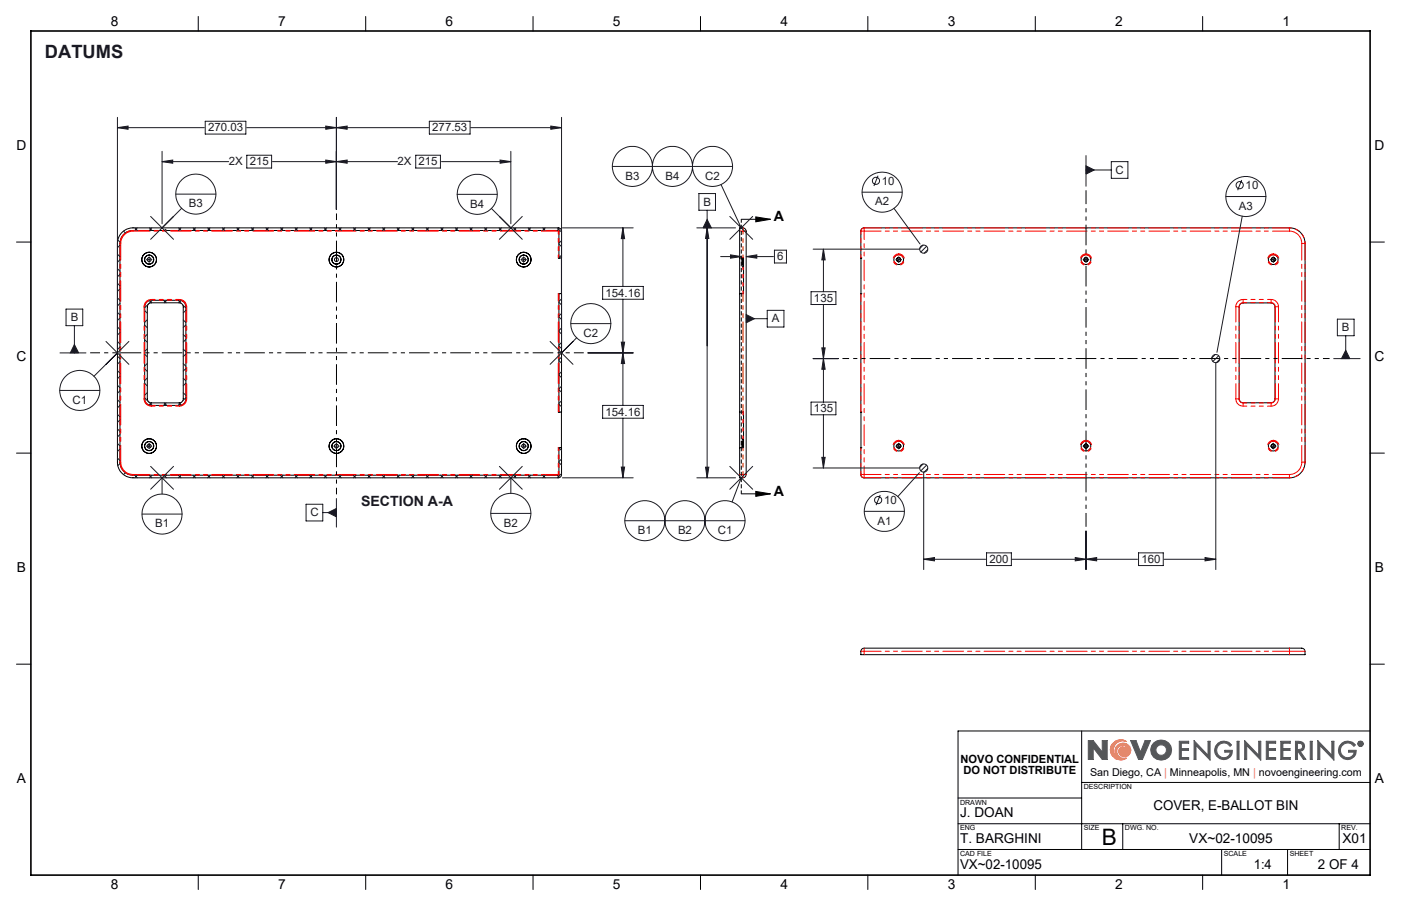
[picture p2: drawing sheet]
<svg xmlns="http://www.w3.org/2000/svg" width="432mm" height="279mm" viewBox="0 0 432 279" stroke-linecap="round" stroke-linejoin="round" font-family="sans-serif">
<g fill="none" stroke="#000" stroke-width=".31">
<path d="M61.1 5.1v4.5M112.7 5.1v4.5M164.3 5.1v4.5M215.9 5.1v4.5M267.5 5.1v4.5M319.1 5.1v4.5M370.7 5.1v4.5M5.1 74.6h4.4M37.9 71.4l1.1-.7 2-.4h131.1a.96 .96 0 0 1 1 1v75.1a.96 .96 0 0 1-1 1h-131.1a4.8 4.8 0 0 1-4.8-4.8v-67.5l.4-2zM172 79.6h.3M172.3 79.6l-.1-8.5h-131.2a4 4 0 0 0-4 4v67.5a4 4 0 0 0 4 3.9h131.2l.1-8.4M172.3 79.6h.1"/>
<path d="M172.3 79.6h.8M228 70.3h1a1.1 1.1 0 0 1 1 1v75a1.1 1.1 0 0 1-1 1.1h-1zM228 79.6h1.2v11h-1.2M228.7 79.6l.1 1.9M228.8 79.6v2.7h.4M265.3 79.6v11M265.3 79.6v-8.3a.96 .96 0 0 1 1-1h131.1a4.8 4.8 0 0 1 4.8 4.8v67.5a4.9 4.9 0 0 1-4.8 4.8h-131.1a.96 .96 0 0 1-1-1v-8.3M265.3 79.6h.1M422.3 74.6h4.4M45.2 93.2l.7-.5 .7-.1h8.6a2.05 2.05 0 0 1 2.1 2.1v28.3a2.05 2.05 0 0 1-2.1 2h-8.6a2.05 2.05 0 0 1-2-2v-28.3zM45.8 93.8l.8-.4h8.6a1.26 1.26 0 0 1 1.3 1.3v28.3a1.26 1.26 0 0 1-1.3 1.2h-8.6a1.26 1.26 0 0 1-1.2-1.2v-28.3zM172 90.6h.3"/>
<path d="M172.3 90.6h.1M172.3 90.6h.8M172.3 90.6v36.5M265.3 90.6h.1M265.3 90.6v36.5M382.3 93.7l.9-.3h8.5a1.26 1.26 0 0 1 1.3 1.3v28.3a1.21 1.21 0 0 1-1.3 1.2h-8.5a1.31 1.31 0 0 1-1.3-1.2v-28.6zM5.1 139.7h4.4M172 138.1h.3M172 127.1h.3M172.3 127.1h.1M172.3 138.1h.1M172.3 138.1h.8"/>
<path d="M172.3 127.1h.8M228 127.1h1.2v11h-1.2M228.8 136.2l-.1 1.9M229.2 135.3h-.4v2.8M265.3 127.1v11M265.3 127.1h.1M265.3 138.1h.1M422.3 139.7h4.4M5.1 204.8h4.4M265.5 200.3l.8-.4h134.9a1.03 1.03 0 0 1 1 1v1h-136.9zM422.3 204.8h4.4M333.4 225.4v36.6"/>
<path d="M422.3 225.4h-127v44.5M295.3 254h127M295.3 246.1h38.1M333.4 241.3h88.9M346 254v8M412.7 254v8M61.1 269.9v4.4M112.7 269.9v4.4M164.3 269.9v4.4M215.9 269.9v4.4M267.5 269.9v4.4M295.3 262h127"/>
<path d="M319.1 269.9v4.4M370.7 269.9v4.4M376.5 262v7.9M396.8 262v7.9"/>
<circle cx="46" cy="80.1" r=".61"/>
<circle cx="46" cy="80.1" r="2.28"/>
<circle cx="46" cy="80.1" r="1.39"/>
<circle cx="46" cy="80.1" r="1.4"/>
<circle cx="46" cy="80" r="2.25"/>
<circle cx="103.7" cy="80.1" r=".61"/>
<circle cx="103.7" cy="80.1" r="2.28"/>
<circle cx="103.7" cy="80.1" r="1.39"/>
<circle cx="103.7" cy="80.1" r="1.4"/>
<circle cx="103.7" cy="80" r="2.25"/>
<circle cx="161.4" cy="80.1" r=".61"/>
<circle cx="161.4" cy="80.1" r="2.28"/>
<circle cx="161.4" cy="80.1" r="1.39"/>
<circle cx="161.4" cy="80.1" r="1.4"/>
<circle cx="161.4" cy="80" r="2.25"/>
<circle cx="277" cy="80.1" r=".65"/>
<circle cx="277" cy="80.1" r="1.5"/>
<circle cx="277" cy="80.1" r=".61"/>
<circle cx="334.7" cy="80.1" r=".65"/>
<circle cx="334.7" cy="80.1" r="1.5"/>
<circle cx="334.7" cy="80.1" r=".61"/>
<circle cx="392.4" cy="80.1" r=".65"/>
<circle cx="392.4" cy="80.1" r="1.5"/>
<circle cx="392.4" cy="80.1" r=".61"/>
<circle cx="46" cy="137.6" r=".61"/>
<circle cx="46" cy="137.6" r="2.25"/>
<circle cx="46" cy="137.6" r="2.28"/>
<circle cx="46" cy="137.6" r="1.39"/>
<circle cx="103.7" cy="137.6" r=".61"/>
<circle cx="103.7" cy="137.6" r="2.28"/>
<circle cx="103.7" cy="137.6" r="1.39"/>
<circle cx="103.7" cy="137.6" r="2.25"/>
<circle cx="161.4" cy="137.6" r=".61"/>
<circle cx="161.4" cy="137.6" r="2.28"/>
<circle cx="161.4" cy="137.6" r="1.39"/>
<circle cx="161.4" cy="137.6" r="2.25"/>
<circle cx="277" cy="137.6" r=".65"/>
<circle cx="277" cy="137.6" r="1.5"/>
<circle cx="277" cy="137.6" r=".61"/>
<circle cx="334.7" cy="137.6" r=".65"/>
<circle cx="334.7" cy="137.6" r="1.5"/>
<circle cx="334.7" cy="137.6" r=".61"/>
<circle cx="392.4" cy="137.6" r=".65"/>
<circle cx="392.4" cy="137.6" r="1.51"/>
<circle cx="392.4" cy="137.6" r=".61"/>
</g>
<g fill="none" stroke="#f00" stroke-width=".31" stroke-dasharray="6.3 1.3 1.3 1.3 1.3 1.3">
<path d="M37 75.1h.1M37.2 75.1h-.2M37.2 75.1a3.8 3.8 0 0 1 3.8-3.8M41 71.1a4 4 0 0 0-4 4M41 71.1h.1M41 71.1v.2M172.1 71.1v.2M172.1 71.1h.1M172.3 71.3h.1M172.3 71.3l-.2-.2M172.3 71.3h-.2M229 71.3l-1-.1"/>
<path d="M229 71.3v-1M229 71.3h1M265.4 71.3h1M265.4 71.3a1 1 0 0 1 1-1M265.4 71.3l-.1-.1M266.3 70.2l.1 .1M266.4 70.3v1M397.4 70.3v1M397.4 70.3v-.1M401.2 75.1a3.8 3.8 0 0 0-3.8-3.8M401.2 75.1h1M402.2 75v.1"/>
<path d="M44.4 94.6h.2M44.6 94.6h.1M44.6 94.6a2.04 2.04 0 0 1 2-2M46.6 92.3a2.25 2.25 0 0 0-2.2 2.3M46.6 92.3v.3M46.7 92.6h-.1M55.3 92.6h.1M55.3 92.6a2.04 2.04 0 0 1 2 2M55.3 92.3v.3M57.3 94.6h.1M57.3 94.6h.2M57.5 94.6a2.25 2.25 0 0 0-2.2-2.3"/>
<path d="M380.9 94.6a2.25 2.25 0 0 1 2.2-2.3M381.9 94.6h-1M381.9 94.6h.1M383.1 92.3v1M383.1 93.3a1.24 1.24 0 0 0-1.2 1.3M383.1 93.3l.1 .1M391.7 93.4l.1-.1M391.8 92.3a2.25 2.25 0 0 1 2.2 2.3M391.8 92.3v1M393 94.6a1.24 1.24 0 0 0-1.2-1.3M393 94.6v.1M394 94.6h-1"/>
<path d="M44.4 123h.2M44.4 123a2.25 2.25 0 0 0 2.2 2.2M44.6 123h.1M46.6 125h.1M46.6 125a2.04 2.04 0 0 1-2-2M46.6 125v.2M55.3 125h.1M55.3 125v.2M55.3 125.2a2.25 2.25 0 0 0 2.2-2.2M57.3 123h.1M57.3 123a2.04 2.04 0 0 1-2 2M57.3 123h.2"/>
<path d="M381.9 123a1.24 1.24 0 0 0 1.2 1.2M381.9 123h-1M381.9 123h.1M383.1 125.2a2.25 2.25 0 0 1-2.2-2.2M383.1 124.2v1M383.2 124.2h-.1M391.8 124.2v1M391.8 124.2a1.24 1.24 0 0 0 1.2-1.2M391.8 124.2h-.1M393 122.9v.1M394 123a2.25 2.25 0 0 1-2.2 2.2M394 123h-1"/>
<path d="M37 142.5h.1M37 142.5a4 4 0 0 0 4 4M37.2 142.5h-.2M41 146.5h.1M41 146.3a3.8 3.8 0 0 1-3.8-3.8M41 146.3v.2M172.1 146.5h.1M172.1 146.5l.2-.2M172.1 146.3v.2M172.3 146.3h-.2M172.3 146.3h.1M228 146.4l1-.1"/>
<path d="M229 147.3v-1M229 146.3h1M265.3 146.4l.1-.1M265.4 146.3h1M266.4 146.3v1M266.4 147.3a1 1 0 0 1-1-1M266.4 147.3l-.1 .1M397.4 146.3a3.8 3.8 0 0 0 3.8-3.8M397.4 146.3v1M397.4 147.4v-.1M401.2 142.5h1M402.2 142.5v.1"/>
<path d="M266.4 199.9v.9M397.4 199.9v.9M266.4 200.8l-.1 1.1M266.4 200.8h-1M397.4 201.9v-1.1M402.2 200.8h-4.8"/>
</g>
<path d="M172.1 71.3v8.2M172.3 79.5v-8.2M229 79.5v-8.2M265.4 79.5v-8.2M229 82.3v8.2M172.1 138v8.3M229 127v8.3M172.3 146.3v-8.3M229 146.3v-8.3M265.4 146.3v-8.3" fill="none" stroke="#f00" stroke-width=".31" stroke-dasharray="6.3 1.3 1.3 1.3 1.3 1.3" stroke-dashoffset="5.4"/>
<path d="M277 78.3a1.76 1.76 0 0 1 1.6 2.5 1.76 1.76 0 0 1-3 .3 1.76 1.76 0 0 1 1-2.8h.4M334.7 78.3a1.76 1.76 0 0 1 1.6 2.5 1.76 1.76 0 0 1-3 .3 1.76 1.76 0 0 1 1-2.8h.4M392.4 78.3a1.76 1.76 0 0 1 1.6 2.5 1.76 1.76 0 0 1-2.9 .3 1.76 1.76 0 0 1 .9-2.8h.4M172.1 90.5v36.5M172.3 127v-36.5M229 127v-36.5M265.4 127v-36.5M277 135.8a1.76 1.76 0 0 1 1.6 2.5 1.76 1.76 0 0 1-3 .3 1.76 1.76 0 0 1 1-2.8h.4M334.7 135.8a1.76 1.76 0 0 1 1.6 2.5 1.76 1.76 0 0 1-3 .3 1.76 1.76 0 0 1 1-2.8h.4M392.4 135.8a1.76 1.76 0 0 1 1.6 2.5 1.76 1.76 0 0 1-2.9 .3 1.76 1.76 0 0 1 .9-2.8h.4" fill="none" stroke="#f00" stroke-width=".31" stroke-dasharray="6.3 1.3 1.3 1.3 1.3 1.3" stroke-dashoffset="4"/>
<path d="M37 75.1v67.4M402.2 75.1v67.4M37.2 142.5v-67.4M401.2 142.5v-67.4" fill="none" stroke="#f00" stroke-width=".31" stroke-dasharray="6.3 1.3 1.3 1.3 1.3 1.3" stroke-dashoffset="1.2"/>
<path d="M41 71.3h131.1M172.1 71.1h-131.1M266.4 70.3h131M397.4 71.3h-131M41 146.5h131.1M172.1 146.3h-131.1M266.4 146.3h131M397.4 147.3h-131M397.4 200.8h-131" fill="none" stroke="#f00" stroke-width=".31" stroke-dasharray="6.3 1.3 1.3 1.3 1.3 1.3" stroke-dashoffset="1.1"/>
<path d="M44.4 94.6v28.4M57.3 94.6v28.4M381.9 94.6v28.4M394 94.6v28.4M44.6 123v-28.4M57.5 123v-28.4M380.9 123v-28.4M393 123v-28.4" fill="none" stroke="#f00" stroke-width=".31" stroke-dasharray="6.3 1.3 1.3 1.3 1.3 1.3" stroke-dashoffset="1.7"/>
<path d="M46.6 92.6h8.7M55.3 92.3h-8.7M383.1 92.3h8.7M391.8 93.3h-8.7M46.6 125.2h8.7M55.3 125h-8.7M383.1 124.2h8.7M391.8 125.2h-8.7" fill="none" stroke="#f00" stroke-width=".31" stroke-dasharray="6.3 1.3 1.3 1.3 1.3 1.3" stroke-dashoffset="5.2"/>
<g fill="none" stroke="#191924" stroke-width=".31">
<path d="M36.2 78.4l.8 .8M36.3 74l.7 .7M37 75.6l-.8 .8M38.1 71.3l.5 .5M41.6 70.3l.7 .8M42.3 70.3l-.8 .8M46 70.3l.8 .8M46.8 70.3l-.8 .8M50.9 70.7l.4 .4M55 70.3l.8 .8M55.8 70.3l-.8 .8M59.5 70.3l.8 .8"/>
<path d="M60.3 70.3l-.8 .8M64 70.3l.8 .8M64.7 70.3l-.7 .8M68.5 70.3l.8 .8M69.3 70.3l-.9 .8M73 70.3l.8 .8M73.7 70.3l-.8 .8M77.5 70.3l.8 .8M78.2 70.3l-.8 .8M82 70.3l.8 .8M82.7 70.3l-.8 .8M86.5 70.3l.7 .8"/>
<path d="M87.2 70.3l-.8 .8M90.9 70.3l.8 .8M91.7 70.3l-.8 .8M95.4 70.3l.8 .8M96.2 70.3l-.8 .8M99.9 70.3l.8 .8M100.7 70.3l-.8 .8M104.4 70.3l.8 .8M105.2 70.3l-.8 .8M108.9 70.3l.8 .8M109.6 70.3l-.7 .8M113.4 70.3l.8 .8"/>
<path d="M114.2 70.3l-.9 .8M117.9 70.3l.8 .8M118.6 70.3l-.8 .8M122.4 70.3l.8 .8M123.1 70.3l-.8 .8M126.9 70.3l.8 .8M127.6 70.3l-.8 .8M131.3 70.3l.9 .8M132.1 70.3l-.8 .8M135.9 70.3l.7 .8M136.6 70.3l-.8 .8M140.3 70.3l.8 .8"/>
<path d="M141.1 70.3l-.8 .8M144.8 70.3l.8 .8M145.6 70.3l-.8 .8M149.3 70.3l.8 .8M150.1 70.3l-.8 .8M153.8 70.3l.8 .8M154.6 70.3l-.8 .8M158.3 70.3l.8 .8M159 70.3l-.7 .8M162.8 70.3l.8 .8M163.5 70.3l-.8 .8M167.3 70.3l.8 .8"/>
<path d="M168 70.3l-.8 .8M171.8 70.3l1.3 1.3M172.3 75.3l.8 .8M172.4 70.3l-.7 .8M173.1 74.2l-.8 .8M173.1 78.7l-.8 .8M36.2 96.3l.8 .8M36.2 91.9l.8 .7M36.2 87.3l.8 .9M36.2 82.9l.8 .7M37 80.1l-.8 .8M37 84.6l-.8 .8"/>
<path d="M37 89.1l-.8 .8M37 93.6l-.8 .8M37 98l-.8 .8M44.6 95.8l.8 .8M45.4 98.6l-.8 .8M46 92.7l.7 .7M46.9 92.6l-2.3 2.3M50.4 92.6l.8 .8M51.4 92.6l-.8 .8M54.9 92.6l.9 1M55.8 92.7l-.7 .7M56.3 94.1l1 .9"/>
<path d="M56.5 98.7l.8 .8M57.3 95.7l-.8 .8M172.3 97.7l.8 .8M172.3 93.2l.8 .9M173.1 92.2l-.8 .8M173.1 96.7l-.8 .7M36.2 118.8l.8 .8M36.2 114.3l.8 .8M36.2 105.3l.8 .8M36.2 100.8l.8 .8M36.4 110l.6 .6M37 102.6l-.8 .7"/>
<path d="M37 107l-.8 .8M37 111.5l-.8 .8M37 116l-.8 .8M44.6 118.2l.8 .8M44.6 100.3l.8 .8M44.6 113.7l.8 .8M44.6 109.3l.8 .7M44.6 104.8l.8 .8M45.4 112.1l-.8 .8M45.4 103.1l-.8 .8M45.4 107.6l-.8 .8M45.4 116.6l-.8 .8"/>
<path d="M56.5 112.1l.8 .9M56.5 116.7l.8 .7M56.5 107.7l.8 .7M56.5 103.2l.8 .8M57.3 100.2l-.8 .8M57.3 118.1l-.8 .9M57.3 104.7l-.8 .8M57.3 109.2l-.8 .8M57.3 113.7l-.8 .7M172.3 115.7l.8 .8M172.3 111.2l.8 .8M172.3 106.7l.7 .8"/>
<path d="M172.3 102.2l.8 .8M173.1 101.1l-.8 .9M173.1 105.6l-.8 .8M173.1 110.1l-.8 .8M173.1 114.6l-.8 .8M173.1 119.1l-.8 .8M36.2 136.7l.8 .8M36.2 132.3l.8 .8M36.2 127.8l.8 .8M36.2 123.3l.8 .8M37 120.5l-.8 .8M37 125l-.8 .8"/>
<path d="M37 129.5l-.8 .8M37 134l-.8 .8M37 138.5l-.8 .7M44.6 122.7l2.3 2.3M45.4 121.1l-.8 .7M46.7 124.2l-.7 .7M50.6 124.2l.8 .8M51.2 124.2l-.8 .8M55.1 124.2l.7 .8M55.8 124.1l-.9 .9M56.5 121.1l.8 .8M57.3 122.6l-1 1"/>
<path d="M172.3 124.7l.8 .7M172.3 120.2l.8 .8M172.3 138.1l.8 .8M173.1 123.6l-.8 .8M36.2 141.3l.8 .7M37 142.9l-.7 .7M38.6 145.8l-.5 .6M41.5 146.5l.8 .9M42.3 146.5l-.7 .9M46 146.5l.8 .9M46.8 146.5l-.8 .9M50.5 146.5l.3 .4"/>
<path d="M50.9 147l.4 .4M51.3 146.5l-.4 .4M55 146.5l.8 .9M55.8 146.5l-.8 .9M59.5 146.5l.8 .9M60.3 146.5l-.8 .9M64 146.5l.7 .9M64.8 146.5l-.8 .9M68.4 146.5l.9 .9M69.3 146.5l-.8 .9M72.9 146.5l.8 .9M73.8 146.5l-.8 .9"/>
<path d="M77.4 146.5l.8 .9M78.3 146.5l-.8 .9M81.9 146.5l.8 .9M82.8 146.5l-.8 .9M86.4 146.5l.8 .9M87.2 146.5l-.7 .9M90.9 146.5l.8 .9M91.7 146.5l-.8 .9M95.4 146.5l.8 .9M96.2 146.5l-.8 .9M99.9 146.5l.8 .9M100.7 146.5l-.8 .9"/>
<path d="M104.4 146.5l.8 .9M105.2 146.5l-.8 .9M108.9 146.5l.7 .9M109.7 146.5l-.8 .9M113.3 146.5l.9 .9M114.2 146.5l-.8 .9M117.8 146.5l.8 .9M118.7 146.5l-.8 .9M122.3 146.5l.8 .9M123.2 146.5l-.8 .9M126.8 146.5l.8 .9M127.7 146.5l-.8 .9"/>
<path d="M131.3 146.5l.8 .9M132.2 146.5l-.9 .9M135.8 146.5l.8 .9M136.6 146.5l-.7 .9M140.3 146.5l.8 .9M141.1 146.5l-.8 .9M144.8 146.5l.8 .9M145.6 146.5l-.8 .9M149.3 146.5l.8 .9M150.1 146.5l-.8 .9M153.8 146.5l.8 .9M154.6 146.5l-.8 .9"/>
<path d="M158.3 146.5l.7 .9M159.1 146.5l-.7 .7M162.7 146.5l.8 .9M163.6 146.5l-.8 .9M167.2 146.5l.8 .9M168.1 146.5l-.8 .9M171.7 146.5l.7 .8M172.3 142.6l.8 .8M173.1 141.6l-.8 .7M173.1 146l-1.3 1.4"/>
</g>
<path d="M397.4 70.3a4.8 4.8 0 0 1 4.8 4.8M402.2 142.5a4.8 4.8 0 0 1-4.8 4.8" fill="none" stroke="#f00" stroke-width=".31" stroke-dasharray="6.3 1.3 1.3 1.3 1.3 1.3" stroke-dashoffset="5.8"/>
<path d="M266.4 71.3v75" fill="none" stroke="#f00" stroke-width=".31" stroke-dasharray="6.3 1.3 1.3 1.3 1.3 1.3" stroke-dashoffset="3.7"/>
<path d="M277 78.5a1.51 1.51 0 0 0-1.4 2.2 1.51 1.51 0 0 0 2.6 .3 1.51 1.51 0 0 0-.8-2.4l-.4-.1M334.7 78.5a1.51 1.51 0 0 0-1.3 2.2 1.51 1.51 0 0 0 2.5 .3 1.51 1.51 0 0 0-.8-2.4l-.4-.1M392.4 78.5a1.51 1.51 0 0 0-1.3 2.2 1.51 1.51 0 0 0 2.5 .3 1.51 1.51 0 0 0-.8-2.4l-.4-.1M277 136a1.51 1.51 0 0 0-1.4 2.2 1.51 1.51 0 0 0 2.6 .3 1.51 1.51 0 0 0-.8-2.4l-.4-.1M334.7 136a1.51 1.51 0 0 0-1.3 2.2 1.51 1.51 0 0 0 2.5 .3 1.51 1.51 0 0 0-.8-2.4l-.4-.1M392.4 136a1.51 1.51 0 0 0-1.3 2.2 1.51 1.51 0 0 0 2.5 .3 1.51 1.51 0 0 0-.8-2.4l-.4-.1" fill="none" stroke="#f00" stroke-width=".31" stroke-dasharray="6.3 1.3 1.3 1.3 1.3 1.3" stroke-dashoffset="4.8"/>
<path d="M342.7 229.6a3.1 3.1 0 0 1 4.5-.9 2.82 2.82 0 0 0-3.9 1.7 2.82 2.82 0 0 0 2.3 3.6 2.45 2.45 0 0 1-1.1-4.2 2.45 2.45 0 0 1 4 1.5 1.88 1.88 0 0 1-1.9 2.1 1.88 1.88 0 0 1-1.8-2.2l.6-.7a1.82 1.82 0 0 1 2.4 1.5 1.89 1.89 0 0 0-2.6-2 1.89 1.89 0 0 0-.3 3.3l1.5 .6 .8-.1a3.2 3.2 0 0 1-4-.2 3.2 3.2 0 0 1-.5-4z" fill="none" stroke="#f78d2a" stroke-width=".31"/>
<g fill="none" stroke="#555759" stroke-width=".31">
<path d="M336.9 230.6v3.6h-1.5v-5.8h1.5l2.8 3.6M336.9 230.6h.1M337 230.6l2.7 3.6h1.5v-5.8h-1.5v3.6M339.7 232h.1M348.5 228.4h1.6l1.4 3.6 1.4-3.6h1.7l-2.5 5.8h-1.2zM363.5 228.6h2.9v.6h-2.3v1.7h2.2v.5h-2.2v2.2h2.3v.6h-2.9zM368 228.4l4.3 4.5v-4.3h.7v5.8l-4.4-4.5v4.3h-.6zM375.4 229.2a2.89 2.89 0 0 1 4.2 .5l-.5 .5a2.26 2.26 0 0 0-3.2-.7 2.26 2.26 0 0 0-.5 3.2 2.26 2.26 0 0 0 3.3 .4l.5-1.1h-1.7v-.6h2.3a2.78 2.78 0 0 1-4 2.5 2.78 2.78 0 0 1-.4-4.7zM381.3 228.6h.6v5.6h-.6zM383.6 228.4l4.3 4.5v-4.3h.7v5.8l-4.4-4.5v4.3h-.6zM390.3 228.6h2.9v.6h-2.3v1.7h2.2v.5h-2.2v2.2h2.3v.6h-2.9zM394.8 228.6h2.9v.6h-2.3v1.7h2.2v.5h-2.2v2.2h2.3v.6h-2.9z"/>
<path d="M399.3 228.6a2.74 2.74 0 0 1 2.6 .8l.2 .8-.3 .9-1.1 .6 1.8 2.5h-.8l-1.7-2.5h-.1v2.5h-.6zM399.9 229.2l1.1 .1a1.02 1.02 0 0 1 0 1.7l-1.1 .2zM403.8 228.6h.6v5.6h-.6zM406.2 228.4l4.3 4.5v-4.3h.6v5.8l-4.3-4.5v4.3h-.6zM413.6 229.2a2.89 2.89 0 0 1 4.2 .5l-.5 .5a2.25 2.25 0 0 0-3.3-.7 2.25 2.25 0 0 0-.2 3.4 2.25 2.25 0 0 0 3.4-.3l.1-.6h-1.6v-.6h2.3a2.79 2.79 0 0 1-4 2.5 2.79 2.79 0 0 1-.4-4.7zM419 228.9l.6 .1-.1 .4 .2 .4-.4-.4-.3 .4zM419.2 229l.3 .2-.3 .1z"/>
<circle cx="357.9" cy="231.3" r="1.64"/>
<circle cx="357.9" cy="231.3" r="3.2"/>
<circle cx="419.3" cy="229.4" r=".85"/>
<circle cx="419.3" cy="229.4" r=".71"/>
</g>
<path d="M9.5 9.6h412.8v260.3h-412.8z" fill="none" stroke="#000" stroke-width=".5"/>
<path d="M343 229.1a3.2 3.2 0 0 1 4.2-.4 2.82 2.82 0 0 0-3.9 1.7 2.82 2.82 0 0 0 2.3 3.6 2.43 2.43 0 0 1-1.9-2.8 2.43 2.43 0 0 1 2.7-2 2.43 2.43 0 0 1 2.1 2.7 1.82 1.82 0 0 1-2.5 1.5 1.82 1.82 0 0 1-.9-2.7 1.73 1.73 0 0 1 2.7 1.3 1.9 1.9 0 0 0-2.6-2 1.9 1.9 0 0 0-.3 3.3l.8 .5h1.5a3.2 3.2 0 0 1-4.2-.4 3.2 3.2 0 0 1 0-4.3z" fill-rule="evenodd" fill="#f78d2a"/>
<path d="M335.4 228.4v5.8h1.5v-3.6l2.8 3.6h1.5v-5.8h-1.5v3.6l-2.8-3.6zM348.5 228.4l2.4 5.8h1.2l2.5-5.8h-1.7l-1.4 3.6-1.4-3.6zM355.6 229.1a3.1 3.1 0 0 0 .2 4.6 3.1 3.1 0 0 0 4.6-.6 3.1 3.1 0 0 0-1-4.5l-1.8-.4-1 .3zM356.2 231.3a1.65 1.65 0 0 1 3.3 0 1.65 1.65 0 0 1-3.3 0zM363.5 228.6v5.6h2.9v-.6h-2.3v-2.2h2.2v-.5h-2.2v-1.7h2.3v-.6zM368 228.4v5.8h.6v-4.3l4.4 4.5v-5.8h-.7v4.3zM375.2 229.3a2.79 2.79 0 0 0 .7 4.7 2.79 2.79 0 0 0 3.9-2.6h-2.3v.6h1.7a2.16 2.16 0 0 1-3 1.4 2.16 2.16 0 0 1-.9-3.2 2.22 2.22 0 0 1 3.8 0l.5-.5a2.92 2.92 0 0 0-4.4-.4zM381.3 228.6v5.6h.6v-5.6zM383.6 228.4v5.8h.6v-4.3l4.4 4.5v-5.8h-.7v4.3zM390.3 228.6v5.6h2.9v-.6h-2.3v-2.2h2.2v-.5h-2.2v-1.7h2.3v-.6zM394.8 228.6v5.6h2.9v-.6h-2.3v-2.2h2.2v-.5h-2.2v-1.7h2.3v-.6zM399.3 228.6v5.6h.6v-2.5l1.8 2.5h.8l-1.8-2.5 1.1-.6 .3-1.3a1.6 1.6 0 0 0-2.1-1.2zM399.9 229.2l1.3 .3 .3 .4-.3 1-1.3 .3zM403.8 228.6v5.6h.6v-5.6zM406.2 228.4v5.8h.6v-4.3l4.3 4.5v-5.8h-.6v4.3zM413.3 229.4a2.79 2.79 0 0 0 .9 4.6 2.79 2.79 0 0 0 3.8-2.6h-2.3v.6h1.6a2.18 2.18 0 0 1-3.2 1.3 2.18 2.18 0 0 1-.4-3.5 2.22 2.22 0 0 1 3.6 .4l.5-.5a2.89 2.89 0 0 0-4.5-.3zM419 228.9v.9h.2v-.4l.5 .4-.2-.4 .2-.4zM419.2 229l.3 .2-.3 .1zM418.5 229.4a.85 .85 0 0 0 1.7 0 .85 .85 0 0 0-1.7 0zM418.6 229.4a.71 .71 0 0 1 1.4 0 .71 .71 0 0 1-1.4 0z" fill-rule="evenodd" fill="#555759"/>
<g fill="none" stroke="#191924" stroke-width=".31">
<path d="M36.2 39.4l3.3-.5v1zM36.2 36.2v71.4M36.2 39.4h26.7M63.3 37.4h12.5v3.9h-12.5zM76.1 39.4h55.9M100.4 38.9l3.3 .5-3.3 .5zM103.7 39.4l3.3-.5v1zM103.7 36.2v28.4M132.3 37.4h12.6v3.9h-12.6zM145.2 39.4h27.9M169.8 38.9l3.3 .5-3.3 .5zM173.1 36.2v71.4"/>
<path d="M50 49.8l3.2-.4v.9zM50 46.7v22.3M50 49.8h20.5M54.2 59.9h12.3M76.1 47.9h7.6v3.9h-7.6zM84 49.8h38.5M100.4 49.4l3.3 .4-3.3 .5zM103.7 49.8l3.3-.4v.9zM128.1 47.9h7.6v3.9h-7.6zM136.1 49.8h21.3M140.9 59.9h12.3M154.1 49.4l3.3 .4-3.3 .5z"/>
<path d="M157.4 46.7v22.3M188.7 51.3h37.1M215.4 59.7h5.1v5.1h-5.1zM222.2 56.9l6.3 13.4M265.7 59.3h12.4M270.6 54.2l-1.3 3.2M334.7 51.2l2.6 1.2-2.6 1.3zM334.7 48v9.4M334.7 52.4h7.8M342.5 49.8h5.1v5.2h-5.1zM382.7 55.5l-1.2 3.2M46 79.2v.4"/>
<path d="M46 79.8v.5M46.4 66.7l7.1 7.1M56 64.2l-9.6 9.6M151.4 64.3l9.6 9.5M161 66.7l-7.1 7.1M161.4 79.2v.4M161.4 79.8v.5M173.4 70.3h21.8M192 70.3l.5 3.3h-1zM192 70.3v18M214.8 70.3h11.9M217.9 67.7l1.4 2.6h-2.6z"/>
<path d="M217.9 70.3l.6 3.3h-1zM217.9 64.8v82.6M222.1 79.1h6.4M224.9 66.7l7.1 7.1M225.1 78.6l3.4 .5-3.4 .5zM230 79.1l3.3-.5v1zM230 79.1h8.4M232 66.7l-7.1 7.1M238.7 77.2h3.7v3.9h-3.7zM250.6 76.8h32.8M253.8 76.8l.5 3.4h-1zM253.8 76.8v13.2"/>
<path d="M275.5 64.2l8.1 11M277 79.2v.4M277 79.8v.5M284.5 75.6l-1 1.1M285.6 76l-1.8 1.7M285.9 77l-1 1.1M334.7 79.2v.4M334.7 79.8v.5M377.8 60.6h12.4M382.9 66.7l-7.8 42M392.4 79.2v.4M392.4 79.8v.5"/>
<path d="M20.4 95.3h5.1v5.1h-5.1zM45.1 80.1h.4M45.7 80.1h.5M46 80.6v.3M46.5 80.1h.3M160.5 80.1h.4M161.1 80.1h.6M161.4 80.6v.3M161.9 80.1h.4M175.9 99.8h12.4M185.7 88.3h12.6v4h-12.6zM192 92.3v32.7"/>
<path d="M230 97l2.5 1.3-2.5 1.3zM230 98.3h6.5M236.5 95.7h5.1v5.2h-5.1zM250 90h7.6v3.9h-7.6zM253.8 93.9v30.1M276.1 80.1h.4M276.7 80.1h.5M277 80.6v.4M277.5 80.1h.4M333.8 80.1h.4M334.4 80.1h.6M334.7 80.6v.4"/>
<path d="M335.2 80.1h.4M391.5 80.1h.4M392.2 80.1h.5M392.4 80.6v.4M392.9 80.1h.4M412.2 98.4h5.1v5.1h-5.1zM18.5 108.8h8M22.9 106.3l1.3 2.5h-2.5zM22.9 100.4v8.4M32.7 105.3l7 7.1M36.2 108.8l-7.2 7.2M39.7 105.3l-7 7.1"/>
<path d="M169.5 105.3l7.1 7.1M177.7 104.2l-8.2 8.2M181.2 108.8h14M191.5 105.5h1l-.5 3.3zM192 108.8l.5 3.3h-1zM250.6 110.6h7.8M253.3 107.3h1l-.5 3.3zM253.8 110.6l.5 3.3h-1zM374.5 109.4l-1 1M374.7 111.9v63.7M375.6 109.7l-1.8 1.8M376 110.8l-1.1 1"/>
<path d="M411.1 110.6h8.1M414.8 108l1.2 2.6h-2.5zM414.8 103.5v7.1M18.4 120.4h12.4M45.1 137.6h.4M45.7 137.6h.5M46 136.7v.4M46 137.3v.5M46 138.1v.3M46.5 137.6h.3M102.8 137.6h.4M103.4 137.6h.5"/>
<path d="M103.7 136.7v.4M103.7 137.3v.5M103.7 138.1v.3M104.2 137.6h.4M160.5 137.6h.4M161.1 137.6h.6M161.4 136.7v.4M161.4 137.3v.5M161.4 138.1v.3M161.9 137.6h.4M185.7 125h12.6v4h-12.6zM192 129v18.4"/>
<path d="M250 124h7.6v3.9h-7.6zM253.8 127.9v16.4M276.1 137.6h.4M276.7 137.6h.5M277 136.7v.4M277 137.3v.5M277 138.1v.4M277.5 137.6h.4M333.8 137.6h.4M334.4 137.6h.6M334.7 136.7v.4M334.7 137.3v.5"/>
<path d="M334.7 138.1v.4M335.2 137.6h.4M391.5 137.6h.4M392.2 137.6h.5M392.4 136.7v.4M392.4 137.3v.5M392.4 138.1v.4M392.9 137.6h.4M43.8 158.5h12.3M46.4 143.8l7.1 7.1M50 147.4v5M53.5 143.8l-7.1 7.1"/>
<path d="M94.3 155.5h5.2v5.2h-5.2zM99.5 158.1h4.2M101.1 158.1l2.6-1.3v2.6zM103.7 153.7v8.9M151.3 158.3h12.3M153.9 143.8l7.1 7.1M157.4 147.4v4.8M161 143.8l-7.1 7.1M173.4 147.4h21.8M191.5 144h1l-.5 3.4zM214.8 147.4h11.9M217.5 144.1h1l-.6 3.3z"/>
<path d="M224.9 143.8l7.1 7.1M228.5 147.4l-2.9 7.4M232 143.8l-7.1 7.1M250.6 144.3h32.8M253.3 141h1l-.5 3.3zM266.4 157.7h12.3M271.3 152.6l-1.3 3.2M283.4 145.8l-6.7 7.3M284.5 143.1l-1 1M284.7 145.6v30M285.6 143.4l-1.8 1.8M285.9 144.5l-1 1.1"/>
<path d="M192.6 160.6h37M284.7 172.5l3.3-.6v1.1zM284.7 172.5h19.1M304.1 170.5h7.6v3.9h-7.6zM312 172.5h38.6M331.4 171.9l3.3 .6-3.3 .5zM334.7 172.5l3.3-.6v1.1zM334.7 163.8v11.8M350.9 170.5h7.6v3.9h-7.6zM358.8 172.5h15.9M371.4 171.9l3.3 .6-3.3 .5z"/>
<circle cx="60.4" cy="59.9" r="6.2"/>
<circle cx="147.1" cy="59.9" r="6.2"/>
<circle cx="194.9" cy="51.3" r="6.2"/>
<circle cx="207.3" cy="51.3" r="6.2"/>
<circle cx="219.6" cy="51.3" r="6.2"/>
<circle cx="270" cy="55.8" r="1.09"/>
<circle cx="271.9" cy="59.3" r="6.2"/>
<circle cx="382.1" cy="57.1" r="1.11"/>
<circle cx="284.7" cy="76.8" r="1.25"/>
<circle cx="384" cy="60.6" r="6.2"/>
<circle cx="182.1" cy="99.8" r="6.2"/>
<circle cx="374.7" cy="110.6" r="1.26"/>
<circle cx="24.6" cy="120.4" r="6.2"/>
<circle cx="49.9" cy="158.5" r="6.2"/>
<circle cx="157.4" cy="158.3" r="6.2"/>
<circle cx="270.7" cy="154.2" r="1.09"/>
<circle cx="272.6" cy="157.7" r="6.2"/>
<circle cx="284.7" cy="144.3" r="1.25"/>
<circle cx="198.8" cy="160.6" r="6.2"/>
<circle cx="211.1" cy="160.6" r="6.2"/>
<circle cx="223.4" cy="160.6" r="6.2"/>
</g>
<path d="M228.5 67.6h9M232.9 66.9l4.6 .7-4.6 .8zM228.5 152.3h9M232.9 151.6l4.6 .7-4.6 .8z" fill="none" stroke="#000" stroke-width=".31"/>
<path d="M228.5 67.6v84.7" fill="none" stroke="#000" stroke-width=".31" stroke-dasharray="1.3 .6" stroke-dashoffset=".2" stroke-linecap="butt"/>
<path d="M103.7 65.8v86.7M259.7 110.6h150.1" fill="none" stroke="#000" stroke-width=".31" stroke-dasharray="6.3 1.3 1.3 1.3 1.3 1.3" stroke-dashoffset="4.3" stroke-linecap="butt"/>
<path d="M27.8 108.8h152.1" fill="none" stroke="#000" stroke-width=".31" stroke-dasharray="6.3 1.3 1.3 1.3 1.3 1.3" stroke-dashoffset="3.3" stroke-linecap="butt"/>
<path d="M334.7 58.7v103.8" fill="none" stroke="#000" stroke-width=".31" stroke-dasharray="6.3 1.3 1.3 1.3 1.3 1.3" stroke-dashoffset="2.1" stroke-linecap="butt"/>
<path d="M232.9 66.9l4.6 .7-4.6 .8zM232.9 151.6l4.6 .7-4.6 .8z" fill="#000"/>
<g fill="#191924">
<path d="M230 97l2.5 1.3-2.5 1.3zM217.9 67.7l-1.2 2.6h2.6zM101.1 158.1l2.6 1.3v-2.6zM22.9 106.3l1.3 2.5h-2.5zM414.8 108l1.2 2.6h-2.5zM334.7 51.2l2.6 1.2-2.6 1.3z"/>
<path d="M217.9 70.3l.6 3.3h-1zM217.5 144.1h1l-.6 3.3z"/>
<path d="M225.1 78.6l3.4 .5-3.4 .5zM230 79.1l3.3-.5v1zM50 49.8l3.2-.4v.9zM100.4 49.4l3.3 .4-3.3 .5zM103.7 49.8l3.3-.4v.9zM154.1 49.4l3.3 .4-3.3 .5zM36.2 39.4l3.3-.5v1zM100.4 38.9l3.3 .5-3.3 .5zM169.8 38.9l3.3 .5-3.3 .5zM103.7 39.4l3.3-.5v1zM192 70.3l.5 3.3h-1zM191.5 105.5h1l-.5 3.3zM192 108.8l.5 3.3h-1zM191.5 144h1l-.5 3.4zM284.7 172.5l3.3-.6v1.1zM331.4 171.9l3.3 .6-3.3 .5zM253.8 76.8l.5 3.4h-1zM253.3 107.3h1l-.5 3.3zM253.3 141h1l-.5 3.3zM253.8 110.6l.5 3.3h-1zM371.4 171.9l3.3 .6-3.3 .5zM334.7 172.5l3.3-.6v1.1z"/>
</g>
<text font-size="7" x="339.5" y="260.5">B</text>
<text font-size="5.6" fill="#191924" x="13.9" y="18">DATUMS</text>
<g font-size="4.4">
<text x="238.5" y="68.2">A</text>
<text x="238.5" y="152.9">A</text>
</g>
<text font-size="4.4" fill="#191924" x="111.3" y="156">SECTION A-A</text>
<g font-size="4.2">
<text x="34.1" y="8.1">8</text>
<text x="85.7" y="8.1">7</text>
<text x="137.3" y="8.1">6</text>
<text x="188.9" y="8.1">5</text>
<text x="240.5" y="8.1">4</text>
<text x="292.1" y="8.1">3</text>
<text x="343.7" y="8.1">2</text>
<text x="395.3" y="8.1">1</text>
<text x="5.1" y="46.4">D</text>
<text x="423.7" y="46.4">D</text>
<text x="5.1" y="111.4">C</text>
<text x="423.7" y="111.4">C</text>
<text x="5.2" y="176.5">B</text>
<text x="423.8" y="176.5">B</text>
<text x="5.2" y="241.6">A</text>
<text x="423.8" y="241.6">A</text>
<text x="355.5" y="249.9">COVER, E-BALLOT BIN</text>
<text x="295.9" y="252">J. DOAN</text>
<text x="295.9" y="260">T. BARGHINI</text>
<text x="366.5" y="260">VX~02-10095</text>
<text x="413.8" y="260">X01</text>
<text x="295.9" y="267.9">VX~02-10095</text>
<text x="386.4" y="267.9">1:4</text>
<text x="406.2" y="267.9">2 OF 4</text>
<text x="34.1" y="274.2">8</text>
<text x="85.7" y="274.2">7</text>
<text x="137.3" y="274.2">6</text>
<text x="188.9" y="274.2">5</text>
<text x="240.5" y="274.2">4</text>
<text x="292.1" y="274.2">3</text>
<text x="343.7" y="274.2">2</text>
<text x="395.3" y="274.2">1</text>
</g>
<g font-size="3.5" fill="#191924">
<text x="64.1" y="40.5">270.03</text>
<text x="133.2" y="40.5">277.53</text>
<text x="70.5" y="51">2X</text>
<text x="77" y="51">215</text>
<text x="122.6" y="51">2X</text>
<text x="129" y="51">215</text>
<text x="343.8" y="53.6">C</text>
<text x="192.8" y="55.4">B3</text>
<text x="205.1" y="55.4">B4</text>
<text x="217.4" y="55.4">C2</text>
<text x="271.8" y="56.9">10</text>
<text x="383.9" y="58.3">10</text>
<text x="58.2" y="63.9">B3</text>
<text x="145" y="64">B4</text>
<text x="216.8" y="63.4">B</text>
<text x="269.8" y="63.3">A2</text>
<text x="381.8" y="64.7">A3</text>
<text x="239.6" y="80.3">6</text>
<text x="186.6" y="91.5">154.16</text>
<text x="250.9" y="93.1">135</text>
<text x="21.8" y="99">B</text>
<text x="237.9" y="99.4">A</text>
<text x="179.9" y="103.9">C2</text>
<text x="413.6" y="102.1">B</text>
<text x="22.4" y="124.5">C1</text>
<text x="186.6" y="128.2">154.16</text>
<text x="250.9" y="127.1">135</text>
<text x="272.5" y="155.4">10</text>
<text x="95.7" y="159.2">C</text>
<text x="270.4" y="161.8">A1</text>
<text x="47.8" y="162.6">B1</text>
<text x="155.3" y="162.4">B2</text>
<text x="196.6" y="164.7">B1</text>
<text x="209" y="164.7">B2</text>
<text x="221.2" y="164.7">C1</text>
<text x="305" y="173.6">200</text>
<text x="351.8" y="173.6">160</text>
</g>
<g font-size="3.5">
<text x="296.1" y="235.2">NOVO CONFIDENTIAL</text>
<text x="296.9" y="238.7">DO NOT DISTRIBUTE</text>
</g>
<text font-size="3.3" x="336" y="239.4">San Diego, CA | Minneapolis, MN | novoengineering.com</text>
<g font-size="2.2">
<text x="334" y="243.4">DESCRIPTION</text>
<text x="295.9" y="248.2">DRAWN</text>
<text x="295.9" y="256.1">ENG</text>
<text x="334" y="256.1">SIZE</text>
<text x="346.7" y="256.1">DWG. NO.</text>
<text x="413.4" y="256.1">REV.</text>
<text x="295.9" y="264">CAD FILE</text>
<text x="377.2" y="264">SCALE</text>
<text x="397.5" y="264">SHEET</text>
</g>
</svg>
